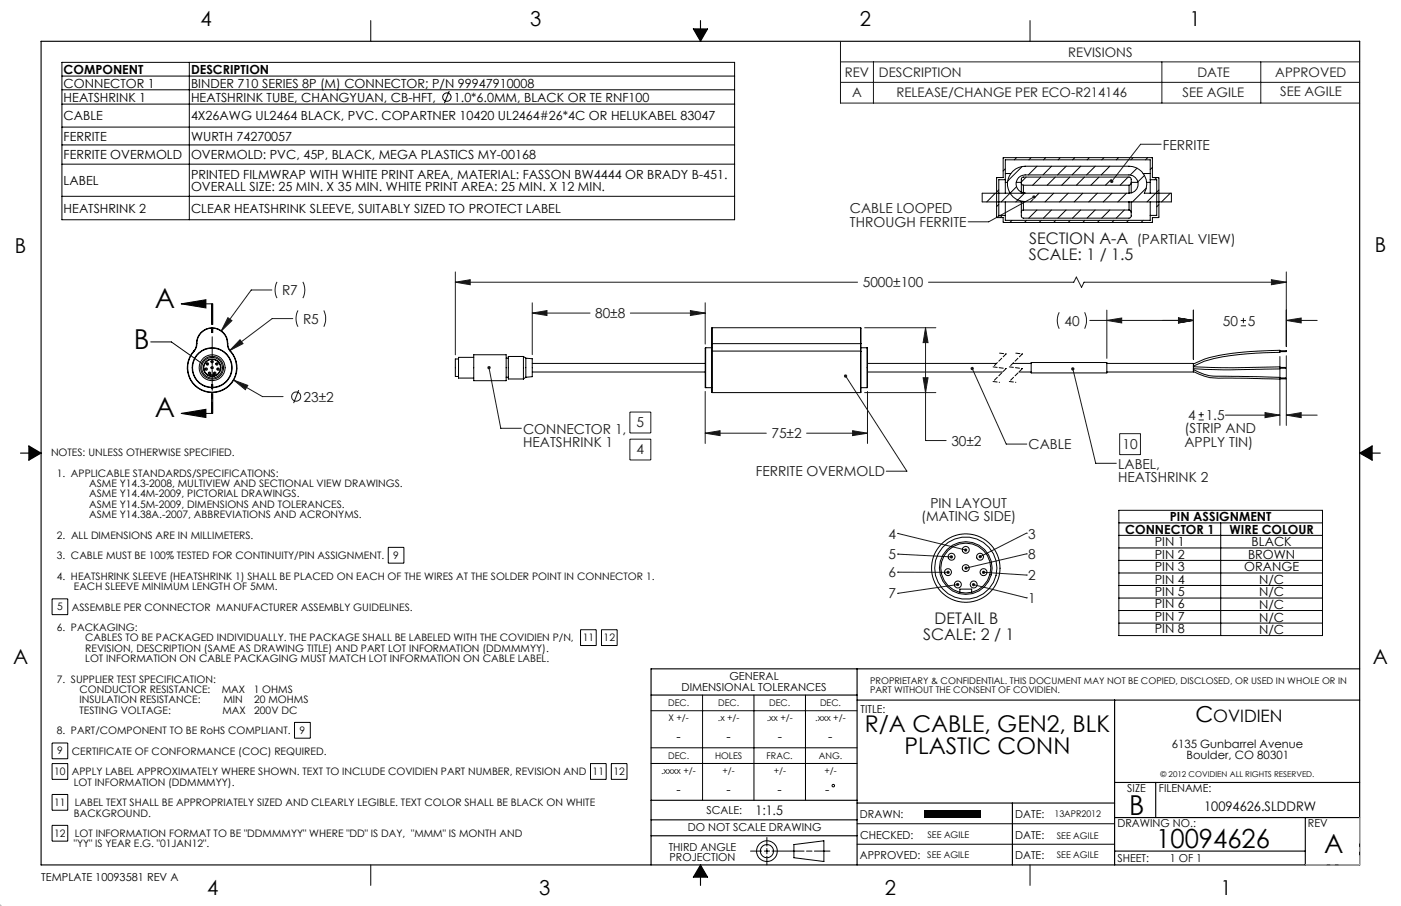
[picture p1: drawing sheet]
<svg xmlns="http://www.w3.org/2000/svg" width="432mm" height="279mm" viewBox="0 0 432 279" stroke-linecap="round" stroke-linejoin="round" font-family="sans-serif">
<g fill="none" stroke="#000" stroke-width=".31">
<path d="M19.1 19.2h207.3v48.6h-207.3zM58.3 19.2v48.6M114.3 6.3v6.4M213.7 8.9h4.4l-2.2 3.8zM317.5 6.3v6.4M19.1 23.5h207.3M19.1 27.7h207.3M19.1 32.1h207.3M19.1 39.2h207.3M138.5 28.1l-1.5 3.7M19.1 44.7h207.3M19.1 50.6h207.3"/>
<path d="M19.1 60.5h207.3M55.8 93.7h9.6M55.8 93.7l7.7-1.3v2.6zM46.5 105.4h6.3l9.4 6.6M8.9 137.5l3.8 2.2-3.8 2.2zM55.8 127.5h9.6M55.8 127.5l7.7-1.3v2.6zM419.1 139.7l3.8-2.2v4.4zM344.8 157.4h62.8v38.6h-62.8zM119.7 168.8h4.8v4.9h-4.8zM344.8 161.3h62.8M344.8 165.1h62.8"/>
<path d="M344.8 169h62.8M344.8 172.8h62.8M344.8 176.7h62.8M376.2 161.3v34.7M16.1 184.7h4.8v4.8h-4.8zM178.9 194.2h4.9v4.9h-4.9zM185.4 194.2h4.8v4.9h-4.8zM344.8 180.5h62.8M344.8 184.4h62.8M344.8 188.3h62.8M344.8 192.2h62.8M200.7 219.2h63.5"/>
<path d="M216.5 214.4v32.4M232.4 214.4v32.4M248.2 214.4v32.4M16.1 235.5h4.8v4.8h-4.8zM16.1 229.1h4.8v4.9h-4.8zM90.8 222.8h4.8v4.8h-4.8zM182 235.5h4.8v4.8h-4.8zM188.4 235.5h4.8v4.8h-4.8zM200.7 230.6h63.5M200.7 235.4h63.5M16.1 245h4.8v4.9h-4.8zM16.1 254.5h4.8v4.9h-4.8z"/>
<path d="M236.4 258.3v2.6M264.2 254h79.3M114.3 266.7v6.3M215.9 266.7l2.2 3.8h-4.4zM231.3 262.5h3.5M235.5 262.5h1.7M236.4 261.7v1.6M236.4 264.1v2.6M237.9 262.5h9.9M244.7 260.5l9.2-1.2v6.4l-9.2-1.2zM248.6 262.5h1.7M251 262.5h4.8"/>
<path d="M264.2 260.3h79.3M317.5 266.7v6.3"/>
<circle cx="137.7" cy="30" r="1.29"/>
<circle cx="65.4" cy="113.4" r="3.5"/>
<circle cx="256.8" cy="242.3" r=".38"/>
<circle cx="236.4" cy="262.5" r="2.02"/>
<circle cx="236.4" cy="262.5" r="3.2"/>
</g>
<path d="M-.1 279.4h.6M0 279.4h.1M0 278.9v.5M.4 279l-.4 .4" fill="none" stroke="#c0c0c0" stroke-width=".31"/>
<g fill="none" stroke="#000" stroke-width=".35">
<path d="M12.7 12.7h406.4v254h-406.4zM215.9 6.3v6.4M6.3 139.7h6.4M419.1 139.7h6.3M200.7 214.3h63.5M264.2 215.9h154.9M264.2 206.3v60.4M343.5 215.9v50.8M419.1 206.3h-218.4v60.4M200.7 252.8h63.5M200.7 257.7h63.5M200.7 246.8h63.5"/>
<path d="M264.2 247.7h79.3M312 247.7v19M343.5 252.1h75.6M343.5 241.3h75.6M356.2 241.3v10.8M402.3 252.1v14.6M215.9 266.7v6.4M343.5 262.5h58.8"/>
</g>
<g fill="none" stroke="#191924" stroke-width=".31">
<path d="M259 12.7v19.1h160.1M259 19.1h160.1M269.2 19.1v12.7M358.1 19.1v12.7M388.6 19.1v12.7M259 25.4h160.1M357.9 44.5h-6.4l-8.8 11.5M318.7 60.8l-14 7.6h-6.3M70.2 98l1.3 .9-3.3 3.2zM83.8 89.4h-6.4l-9.2 12.7M85.4 86.9l-.6 2.4 .2 1.7 .4 .9M90.2 98.2h-6.3l-13.1 9.9"/>
<path d="M91.8 95.7l-.6 2.4 .2 1.7 .4 1M93.3 86.9l.6 2.4-.2 1.7-.4 .9M99.8 95.7l.6 2-.1 1.4-.5 1.7M140.3 87l4.6-.7v1.5zM140.3 83.9v25.5M140.3 87h124M164 96.6l4.6-.8v1.5zM164 93.4v16M164 96.6h17.9M194.3 96.6h23M212.8 95.8l4.5 .8-4.5 .7zM217.3 93.4v12.7"/>
<path d="M286.2 87h44.7l.8-1.6 1.6 3.2 .8-1.6h62.3M326.5 96.3l-.6 2.4 .2 1.7 .4 1M334.3 96.3l.6 2-.1 1.4-.5 1.7M335.9 98.8h31.9M341.1 98.8l4.6-.7v1.5zM341.1 95.6v14.9M363.2 98.1l4.6 .7-4.6 .8zM367.8 95.6v15.2M382.4 98.8h1.6M383.2 98v1.7M391.9 86.3l4.5 .7-4.5 .8zM396.4 98.8l4.6-.7v1.5z"/>
<path d="M396.4 83.9v23M396.4 98.8h9.6M72 117.2l4.4 1.6-.8 1.4zM72 117.2l8.9 5.1h6.3M74 104.8l.9 1.2-4.1 2.1zM150.7 113.4l3.6 18.7h6.4M260.6 116l18.9 29.3h-6.3M266.5 101.1h21.9M284.5 116.5h1.5l-.7 4.6zM285.3 101.1l.7 4.6h-1.5zM285.3 101.1v34.8h6.3M299.6 113.7l10.5 23.3h6.4"/>
<path d="M330.7 113.8l7 29.1h6.4M382.4 100.5h1.6M394.5 109.9v21.3M396.4 109.7v21.5M92.1 120.3l-1.6 4M194.1 127.1h6.5v6.4h-6.5zM194.1 135.4h6.5v6.5h-6.5zM217.3 133.6l4.6-.8v1.5zM217.3 120.7v16.1M217.3 133.6h18.9M248.6 133.6h18.8M262.8 132.8l4.6 .8-4.6 .7z"/>
<path d="M266.5 121.1h21.9M267.4 120.7v16.1M345.1 133.7h6.4v6.5h-6.4zM369.4 129.5h1.6M369.4 127.9h1.6M370.2 127.1v1.6M377.7 128h16.8M389.9 127.2l4.6 .8-4.6 .8zM396.4 128l4.6-.8v1.6zM396.4 128h9.6M276.7 164.5h.1M276.7 170.9h.1"/>
<path d="M276.7 176.5h.1M276.7 164.5l20.9 5.1M276.7 170.9l16.5 .8M276.7 176.5h15.5M303.2 176.5l13.1 .8M316.3 177.3h.1M316.3 164.4h.1M316.3 170.8h.1M316.3 164.4l-14.2 7.3M316.3 170.8l-18.6 4.4M276.7 183h.1M295.1 180.3l-18.4 2.7"/>
<path d="M300 180.3l16.3 4.1M316.3 184.4h.1"/>
<circle cx="91.3" cy="122.3" r="1.42"/>
</g>
<path d="M419.1 252.1v14.6" fill="none" stroke="#c0c0c0" stroke-width=".31" stroke-dasharray="15.2 1.3 1.3 1.3" stroke-dashoffset="7.3"/>
<path d="M402.3 266.7h16.8" fill="none" stroke="#c0c0c0" stroke-width=".31" stroke-dasharray="15.2 1.3 1.3 1.3" stroke-dashoffset="8.8"/>
<path d="M213.7 8.9l2.2 3.8v-3.8zM215.9 8.9v3.8l2.2-3.8zM419.1 139.7h3.8v-2.2zM419.1 139.7l3.8 2.2v-2.2zM215.9 266.7v3.8h2.2zM215.9 266.7l-2.2 3.8h2.2zM8.9 139.7v2.2l3.8-2.2zM8.9 137.5v2.2h3.8z" fill-rule="evenodd" fill="#000"/>
<path d="M65.2 93.7v10M65.4 93.7v33.8M65.6 93.7v10M65.2 127.5v-10M65.6 127.5v-10" fill="none" stroke="#000" stroke-width=".31" stroke-dasharray="6.3 1.3 1.3 1.3"/>
<path d="M306.1 113.1l4 .6M306.1 117.7l2 .2M308.1 108.9l2 .2M310.1 109.1l-4 4M310.1 113.7l-4 4M311.1 113.1l4 .6M311.1 117.7l2 .2M313.1 108.9l2 .2M315.1 109.1l-4 4M315.1 113.7l-4 4" fill="none" stroke="#000" stroke-width=".31" stroke-dasharray="1.3 .6"/>
<path d="M55.8 93.7l7.7-1.3v2.6zM55.8 127.5l7.7-1.3v2.6z" fill="#000"/>
<g fill="#191924">
<path d="M260.3 115.5a.51 .51 0 0 0 .1 .9 .51 .51 0 0 0 .7-.4 .51 .51 0 0 0-.7-.5l.2 .5zM299.2 113.4a.51 .51 0 0 0 .3 .7 .51 .51 0 0 0 .6-.5 .51 .51 0 0 0-.7-.4l.2 .5-.2-.5zM150.4 113a.51 .51 0 0 0 0 .8 .51 .51 0 0 0 .8-.3 .51 .51 0 0 0-.6-.6l.1 .5-.1-.5zM330.3 113.4a.51 .51 0 0 0 .1 .8 .51 .51 0 0 0 .7-.4 .51 .51 0 0 0-.6-.5l.2 .5-.2-.5zM342.3 55.5l-.1 .7 .1 .1 .4-.3-.4 .3a.51 .51 0 0 0 .7 0 .51 .51 0 0 0 0-.7 .51 .51 0 0 0-.7-.1zM318.4 60.3a.52 .52 0 0 0-.2 .7 .52 .52 0 0 0 .7 .2 .52 .52 0 0 0 .2-.7l-.4 .2 .4-.2-.3-.2zM297.3 169.3a.5 .5 0 0 0 .1 .8 .5 .5 0 0 0 .7-.3l-.5-.2 .5 .2-.3-.6zM292.8 171.4a.51 .51 0 0 0 .2 .8 .51 .51 0 0 0 .7-.4l-.5-.1 .5 .1-.2-.5zM292 176a.51 .51 0 0 0 0 .9 .51 .51 0 0 0 .7-.4h-.5l.5-.1-.3-.4zM294.7 180a.51 .51 0 0 0 .3 .7 .51 .51 0 0 0 .7-.5l-.6 .1 .6-.1-.4-.4zM299.6 180l-.1 .2 .5 .1-.5-.1a.5 .5 0 0 0 .5 .6 .5 .5 0 0 0 .5-.7 .5 .5 0 0 0-.9-.1zM302.8 176.2l-.2 .3h.6h-.6a.52 .52 0 0 0 .7 .5 .52 .52 0 0 0 .3-.8 .52 .52 0 0 0-.8 0zM301.8 171.2l-.1 .7 .4-.2-.4 .2a.51 .51 0 0 0 .7 .2 .51 .51 0 0 0 .2-.7 .51 .51 0 0 0-.8-.2zM297.5 174.8l-.2 .5 .4-.1-.4 .1a.49 .49 0 0 0 .6 .3 .49 .49 0 0 0 .3-.6 .49 .49 0 0 0-.7-.2z"/>
<path d="M164 96.6l4.6-.8v1.5zM212.8 95.8l4.5 .8-4.5 .7zM391.9 86.3l4.5 .7-4.5 .8zM140.3 87l4.6-.7v1.5zM217.3 133.6l4.6-.8v1.5zM262.8 132.8l4.6 .8-4.6 .7zM285.3 101.1l.7 4.6h-1.5zM284.5 116.5h1.5l-.7 4.6zM363.2 98.1l4.6 .7-4.6 .8zM396.4 98.8l4.6-.7v1.5zM389.9 127.2l4.6 .8-4.6 .8zM396.4 128l4.6-.8v1.6zM341.1 98.8l4.6-.7v1.5zM363.2 98.1l4.6 .7-4.6 .8zM72 117.2l3.6 3 .8-1.4zM74 104.8l-3.2 3.3 4.1-2.1zM70.2 98l-2 4.1 3.3-3.2z"/>
</g>
<g fill="none" stroke="#000" stroke-width=".31">
<path d="M306.8 59.6l-2.7 2.7M307.8 58.6l-.6 .6M309.2 48.6h45.9l.1 6.2 2 .1v12.1l-2 .1-.1 1.5h-45.8l-.1-1.5-2-.1v-12.1l2-.1zM309.8 52.1l-.6 .6M309.8 55.4v4.2M309.8 55.4v-6.1h44.7v6.1M309.8 55.4h-2v11h2M309.8 53.5h1.7M309.8 56.2h.7M313.2 56.2h1.6M313.3 57.6l-4.7 4.7M313.3 48.6l-.7 .7"/>
<path d="M314.8 56.4v-1.4l.5-.4h32.8l.5 .4v1.4M314.8 56.4l.2 .5 .4 .2M314.8 56.4v3.2M315.1 51.3l-4.5 4.5M315.4 57.1v2.5M315.4 57.1h32.6M315.8 59.6l-2.7 2.7M315.9 59.5a2.77 2.77 0 0 1-2.7-2.8 2.77 2.77 0 0 1 2.7-2.8h32a2.82 2.82 0 0 1 2.9 2.9 2.82 2.82 0 0 1-2.9 2.8M316.3 54.6l-1.5 1.5M317.8 48.6l-.7 .7M319.6 51.3l-2.7 2.6M320.2 59.6l-1.4 1.4"/>
<path d="M320.8 54.6l-2.5 2.5M322.3 48.6l-.7 .7M324.1 51.3l-2.6 2.6M324.8 59.6l-2.7 2.7M325.3 54.6l-2.5 2.5M326.8 48.6l-.7 .7M328.6 51.3l-2.7 2.6M329.2 59.6l-2.6 2.7M329.7 54.6l-2.5 2.5M331.3 48.6l-.7 .7M333.1 51.3l-2.7 2.6M333.7 59.6l-2.6 2.7"/>
<path d="M334.3 54.6l-2.5 2.5M335.7 48.6l-.6 .7M337.6 51.3l-2.7 2.6M338.2 59.6l-2.6 2.7M338.7 54.6l-2.5 2.5M340.3 48.6l-.7 .7M342.1 51.3l-2.7 2.6M342.5 55.3l-1.8 1.8M342.7 59.6l-2.7 2.7M344.7 48.6l-.6 .7M347.2 59.6l-2.7 2.7M347.7 54.6l-2.5 2.5"/>
<path d="M347.9 59.6h-45.2v2.7h58.3v-2.7h-8.3a5.5 5.5 0 0 0-4.8-8.3h-32a5.5 5.5 0 0 0-5.4 5.4 5.5 5.5 0 0 0 5.4 5.5M348 57.1v2.5M348.6 56.4l-.2 .5-.4 .2M348.6 56.4v3.1M348.6 56.2h2.1M349.2 48.6l-.7 .7M350.4 51.9l-2.1 2.1M352.3 53.5h2.2M352.7 54.1l-2 2M353.3 58l-4.3 4.3M353.4 56.2h1.1M353.7 48.6l-.6 .7"/>
<path d="M354.5 55.4v4.2M354.5 55.4h2v11h-2M355.2 51.6l-.7 .7M356.2 59.6l-2.7 2.7M356.5 54.8l-.7 .6M357.2 58.6l-.7 .7M360.7 59.6l-2.7 2.7M307.8 63l-.6 .7M308.8 66.6l-.5 .5M309.8 62.3v4.1M309.8 66.4v1.5h44.7v-1.5M311.9 67.9l-.6 .7"/>
<path d="M314.8 65.4v1.5l.6 .4h32.6l.6-.4v-1.5M314.8 62.3v3.1M315.4 64.8l-.4 .1-.2 .5M315.4 62.3v2.5M315.4 64.8h32.6M316.4 67.9l-.7 .7M318.4 61.5l-.8 .8M319.6 64.8l-2.5 2.5M320.9 67.9l-.7 .7M324.1 64.8l-2.5 2.5M325.4 67.9l-.7 .7M328.6 64.8l-2.5 2.5"/>
<path d="M329.9 67.9l-.7 .7M333.1 64.8l-2.5 2.5M334.4 67.9l-.7 .7M337.5 64.8l-2.5 2.5M338.9 67.9l-.7 .7M342.1 64.8l-2.6 2.5M343.4 67.9l-.7 .7M346.5 64.8l-2.5 2.5M347.8 67.9l-.6 .7M348 64.8l.4 .1 .2 .5M348 62.3v2.5M348.6 62.3v3.1"/>
<path d="M352.4 67.9l-.7 .7M354.5 62.3v4.1M357.2 63.1l-.7 .7M59.7 108.3a7.7 7.7 0 0 0 .4 10.6 7.7 7.7 0 0 0 10.6 0 7.7 7.7 0 0 0 .4-10.6M59.7 108.3l.1 .1M59.8 108.4a7.5 7.5 0 0 0 .4 10.4 7.5 7.5 0 0 0 10.4 0 7.5 7.5 0 0 0 .4-10.4M60.5 106h.2M60.5 106a4.8 4.8 0 0 1 4.9-4.9 4.8 4.8 0 0 1 4.8 4.9M60.5 106l-.3 1.5-.5 .8M60.7 106a3.5 3.5 0 0 1-.9 2.4M60.7 106a4.7 4.7 0 0 1 4.7-4.8 4.7 4.7 0 0 1 4.7 4.8M63.5 113.8h.1"/>
<path d="M63.9 112.2h.1M64.6 115.1h.1M64.8 115.9v-.3h1.2v.3M65.4 113.4h.1M65.4 111.5h.1M66.2 115.1h.1M66.8 112.2h.1M67.2 113.8h.1M70.1 106a3.5 3.5 0 0 0 .9 2.4M70.1 106h.1M70.2 106a3.2 3.2 0 0 0 .9 2.3M71.1 108.3l-.1 .1"/>
<path d="M141.3 110.7h-1v5.4h1M146 109.4h10v8h-10zM146 110.2h-4.7v6.4h4.7M156 116.3h.7M156 110.5h.7M161.3 109.9v7M161.3 109.9h-4.6v7h4.6M161.3 109.9l.8 .6M162.1 110.5v5.8M162.1 110.5l1.9 .1v5.6l-1.9 .1M162.1 116.3l-.8 .6M164 112.1h53.3"/>
<path d="M164 114.7h53.3M217.5 107.2v12.4M217.5 119.6h1.9M217.5 107.2h1.9M219.4 108.4l.1 12.7M219.4 106h.1M219.4 106v2.4M219.5 101.1l-.1 4.9M219.5 108.3l-.1 .1M219.5 106v2.3M219.5 108.3v12.8M219.5 101.1v4.9"/>
<path d="M219.5 101.1h45.7M219.5 108.3h45.7M219.5 106h45.7M265.2 101.1l.2 4.9M265.2 108.3l.2 .1M265.2 106v2.3M265.2 106h.2M265.2 108.3v12.8M265.2 101.1v4.9M265.4 108.4l-.2 12.7M265.4 106v2.4M265.4 119.6h1.8"/>
<path d="M265.4 107.2h1.8M267.2 107.2v12.4M267.4 112.1h39.8M267.4 114.7h41.6M312.2 112.1h5.6M314 114.7h3.8M317.8 111.8h23.3v3.2h-23.3zM341.1 112.1h26.7v2.6h-26.7M367.8 112.3a44.6 44.6 0 0 1 17.5-3.9l9.2-.4v.7l-6.4 .2a76 76 0 0 0-16.9 2.5l-3.4 1.5M367.8 113.1a279.4 279.4 0 0 0 26.7 0v.7l-7.9 .1a186.4 186.4 0 0 1-18.8-.2M367.8 114a15.6 15.6 0 0 0 10 2l16.7 .4v.5l-14.9-.3a28.1 28.1 0 0 1-8.3-.6l-3.5-1.4M394.5 108.2h1.9v.2h-1.9"/>
<path d="M394.5 113.3h1.7l.1 .2-1.8 .1M394.5 116.6h1.8l.1 .2h-1.9M219.5 121.1h45.7M303.1 176.4v.1zM295.2 180.2l.1 .1zM295.8 182.7v-1h3.7v1"/>
<circle cx="63.6" cy="113.8" r=".37"/>
<circle cx="63.9" cy="112.2" r=".36"/>
<circle cx="64.6" cy="115.1" r=".36"/>
<circle cx="65.4" cy="113.4" r="2.7"/>
<circle cx="65.4" cy="113.4" r="2.56"/>
<circle cx="65.4" cy="113.4" r=".37"/>
<circle cx="65.4" cy="113.4" r="6"/>
<circle cx="65.4" cy="111.5" r=".37"/>
<circle cx="65.4" cy="113.4" r="6.2"/>
<circle cx="65.4" cy="113.4" r="3.2"/>
<circle cx="65.4" cy="113.4" r="4"/>
<circle cx="66.2" cy="115.1" r=".37"/>
<circle cx="66.9" cy="112.2" r=".36"/>
<circle cx="67.2" cy="113.8" r=".36"/>
<circle cx="292.2" cy="176.4" r="1.07"/>
<circle cx="292.2" cy="176.5" r=".08"/>
<circle cx="293.3" cy="171.7" r="1.07"/>
<circle cx="293.3" cy="171.7" r=".08"/>
<circle cx="297.6" cy="175.2" r="7.7"/>
<circle cx="297.7" cy="175.2" r="8.1"/>
<circle cx="297.7" cy="169.6" r="1.08"/>
<circle cx="297.7" cy="175.2" r="1.08"/>
<circle cx="297.7" cy="175.2" r="10.6"/>
<circle cx="297.7" cy="175.2" r="9.6"/>
<circle cx="297.7" cy="175.2" r=".08"/>
<circle cx="297.7" cy="169.6" r=".08"/>
<circle cx="302" cy="171.7" r=".08"/>
<circle cx="302" cy="171.7" r="1.07"/>
<circle cx="303.1" cy="176.4" r="1.07"/>
<circle cx="295.2" cy="180.3" r="1.08"/>
<circle cx="300.1" cy="180.3" r=".08"/>
<circle cx="300.1" cy="180.2" r="1.07"/>
</g>
<path d="M284.8 249.9h17.3v2.3h-17.3z" fill="#000"/>
<g font-size="8.5">
<text x="47.7" y="94.9">A</text>
<text x="41.2" y="107.8">B</text>
<text x="47.7" y="128.7">A</text>
<text x="348" y="251.4">B</text>
</g>
<g font-size="8.1">
<text x="356.4" y="261.6">10094626</text>
<text x="408.1" y="263.1">A</text>
</g>
<g font-size="7.1">
<text x="266.6" y="225.7">R/A CABLE, GEN2, BLK</text>
<text x="278.8" y="232.6">PLASTIC CONN</text>
</g>
<text font-size="6.8" x="368.4" y="222.8">C</text>
<g font-size="6.3">
<text x="61.8" y="8">4</text>
<text x="163.4" y="8">3</text>
<text x="265" y="8">2</text>
<text x="366.7" y="8">1</text>
<text x="4.6" y="77.9">B</text>
<text x="423.7" y="77.9">B</text>
<text x="4" y="204.9">A</text>
<text x="423.1" y="204.8">A</text>
<text x="63.9" y="276.1">4</text>
<text x="166.2" y="276.1">3</text>
<text x="272.7" y="276.1">2</text>
<text x="376.3" y="276.1">1</text>
</g>
<text font-size="5.3" x="373.9" y="222.8">OVIDIEN</text>
<g font-size="4.9" fill="#191924">
<text x="317.2" y="75.2">SECTION A-A</text>
<text x="317.1" y="80.2">SCALE: 1 / 1.5</text>
<text x="284.5" y="197.4">SCALE: 2 / 1</text>
<text x="288.1" y="192.5">DETAIL B</text>
</g>
<g font-size="4.2" fill="#191924">
<text x="358.4" y="46.1">FERRITE</text>
<text x="261.9" y="65.7">CABLE LOOPED</text>
<text x="261.9" y="69.9">THROUGH FERRITE</text>
<text x="350.4" y="75.2">(PARTIAL VIEW)</text>
<text x="265.9" y="88.6">5000±100</text>
<text x="87" y="91">R7</text>
<text x="93.4" y="99.8">R5</text>
<text x="183.4" y="98.1">80±8</text>
<text x="328.1" y="100.4">40</text>
<text x="376.9" y="100.4">50</text>
<text x="384.6" y="100.4">5</text>
<text x="93.6" y="123.9">23±2</text>
<text x="196.2" y="131.8">5</text>
<text x="366.2" y="129.5">4</text>
<text x="371.6" y="129.5">1.5</text>
<text x="161.2" y="133.7">CONNECTOR 1,</text>
<text x="161.2" y="137.9">HEATSHRINK 1</text>
<text x="237.8" y="135.1">75±2</text>
<text x="293.2" y="137.4">30±2</text>
<text x="365.1" y="133.6">(STRIP AND</text>
<text x="365.1" y="137.8">APPLY TIN)</text>
<text x="196.2" y="140.1">4</text>
<text x="317" y="138.6">CABLE</text>
<text x="346" y="138.5">10</text>
<text x="232.9" y="146.9">FERRITE OVERMOLD</text>
<text x="344.6" y="144.5">LABEL,</text>
<text x="344.6" y="148.7">HEATSHRINK 2</text>
<text x="283.9" y="160.7">(MATING SIDE)</text>
<text x="286.8" y="156.6">PIN LAYOUT</text>
<text x="273.9" y="166.1">4</text>
<text x="316.9" y="166.1">3</text>
<text x="273.9" y="172.4">5</text>
<text x="316.9" y="172.4">8</text>
<text x="273.9" y="178">6</text>
<text x="316.9" y="179">2</text>
<text x="273.9" y="184.6">7</text>
<text x="316.9" y="186">1</text>
</g>
<g font-size="4.1" fill="#191924">
<text x="329.2" y="17.5">REVISIONS</text>
<text x="260.4" y="23.8">REV</text>
<text x="270.9" y="23.7">DESCRIPTION</text>
<text x="369.1" y="23.7">DATE</text>
<text x="393.1" y="23.7">APPROVED</text>
<text x="262.6" y="29.8">A</text>
<text x="276.3" y="29.8">RELEASE/CHANGE PER ECO-R214146</text>
<text x="364.5" y="29.8">SEE AGILE</text>
<text x="394.5" y="29.8">SEE AGILE</text>
</g>
<g font-size="4.1">
<text x="208.5" y="228.4">-</text>
<text x="223.9" y="228.5">-</text>
<text x="239.7" y="228.5">-</text>
<text x="255.3" y="228.4">-</text>
<text x="208.5" y="245">-</text>
<text x="223.9" y="244.9">-</text>
<text x="239.6" y="244.9">-</text>
<text x="254.3" y="245">-</text>
<text x="232.9" y="251.3">1:1.5</text>
<text x="371.1" y="250.1">10094626.SLDDRW</text>
</g>
<g font-size="3.9">
<text x="19.6" y="22.8">COMPONENT</text>
<text x="58.9" y="22.8">DESCRIPTION</text>
<text x="19.6" y="27">CONNECTOR 1</text>
<text x="58.9" y="27">BINDER 710 SERIES 8P (M) CONNECTOR; P/N 99947910008</text>
<text x="19.6" y="31.4">HEATSHRINK 1</text>
<text x="58.9" y="31.4">HEATSHRINK TUBE, CHANGYUAN, CB-HFT,</text>
<text x="139.9" y="31.4">1.0*6.0MM, BLACK OR TE RNF100</text>
<text x="19.6" y="37.1">CABLE</text>
<text x="58.9" y="37.1">4X26AWG UL2464 BLACK, PVC. COPARTNER 10420 UL2464#26*4C OR HELUKABEL 83047</text>
<text x="19.6" y="43.4">FERRITE</text>
<text x="58.9" y="43.4">WURTH 74270057</text>
<text x="19.6" y="49.1">FERRITE OVERMOLD</text>
<text x="58.9" y="49.1">OVERMOLD: PVC, 45P, BLACK, MEGA PLASTICS MY-00168</text>
<text x="19.6" y="57">LABEL</text>
<text x="58.9" y="55.1">PRINTED FILMWRAP WITH WHITE PRINT AREA, MATERIAL: FASSON BW4444 OR BRADY B-451.</text>
<text x="58.9" y="59">OVERALL SIZE: 25 MIN. X 35 MIN. WHITE PRINT AREA: 25 MIN. X 12 MIN.</text>
<text x="19.6" y="65.6">HEATSHRINK 2</text>
<text x="58.9" y="65.6">CLEAR HEATSHRINK SLEEVE, SUITABLY SIZED TO PROTECT LABEL</text>
<text x="360.6" y="160.8">PIN ASSIGNMENT</text>
<text x="346.8" y="164.6">CONNECTOR 1</text>
<text x="379" y="164.6">WIRE COLOUR</text>
<text x="355.9" y="168.5">PIN 1</text>
<text x="355.9" y="172.4">PIN 2</text>
<text x="384.7" y="172.4">BROWN</text>
<text x="385.8" y="168.5">BLACK</text>
<text x="355.9" y="176.2">PIN 3</text>
<text x="383.5" y="176.2">ORANGE</text>
<text x="355.9" y="180.1">PIN 4</text>
<text x="355.9" y="183.9">PIN 5</text>
<text x="388.1" y="180.1">N/C</text>
<text x="388.1" y="183.9">N/C</text>
<text x="355.9" y="187.5">PIN 6</text>
<text x="355.9" y="191.4">PIN 7</text>
<text x="388.1" y="187.8">N/C</text>
<text x="388.1" y="191.7">N/C</text>
<text x="355.9" y="195.2">PIN 8</text>
<text x="388.1" y="195.5">N/C</text>
</g>
<g font-size="3.5">
<text x="361.1" y="230.5">6135 Gunbarrel Avenue</text>
<text x="365.7" y="234.1">Boulder, CO 80301</text>
</g>
<g font-size="3.4">
<text x="224.8" y="209.6">GENERAL</text>
<text x="210.1" y="213.1">DIMENSIONAL TOLERANCES</text>
<text x="265.2" y="219.7">TITLE:</text>
<text x="347.4" y="244.3">SIZE</text>
<text x="357.2" y="244.3">FILENAME:</text>
<text x="217.7" y="251.2">SCALE:</text>
<text x="212" y="256.3">DO NOT SCALE DRAWING</text>
<text x="265" y="252.4">DRAWN:</text>
<text x="312.9" y="252.4">DATE:</text>
<text x="344.4" y="254.9">DRAWING NO.:</text>
<text x="403.1" y="254.9">REV</text>
<text x="206.1" y="262.4">THIRD ANGLE</text>
<text x="265.1" y="258.7">CHECKED:</text>
<text x="312.9" y="258.7">DATE:</text>
<text x="206.4" y="265.6">PROJECTION</text>
<text x="265" y="264.9">APPROVED:</text>
<text x="312.9" y="264.8">DATE:</text>
<text x="344.4" y="265.9">SHEET:</text>
<text x="360.6" y="265.9">1 OF 1</text>
<text x="12.7" y="271.7">TEMPLATE 10093581 REV A</text>
</g>
<g font-size="3.2">
<text x="15.7" y="140.7">NOTES: UNLESS OTHERWISE SPECIFIED.</text>
<text x="17.5" y="147">1. APPLICABLE STANDARDS/SPECIFICATIONS:</text>
<text x="27.5" y="153.4">ASME Y14.4M-2009, PICTORIAL DRAWINGS.</text>
<text x="27.5" y="150.2">ASME Y14.3-2008, MULTIVIEW AND SECTIONAL VIEW DRAWINGS.</text>
<text x="27.5" y="159.7">ASME Y14.38A.-2007, ABBREVIATIONS AND ACRONYMS.</text>
<text x="27.5" y="156.6">ASME Y14.5M-2009, DIMENSIONS AND TOLERANCES.</text>
<text x="17.5" y="166.1">2. ALL DIMENSIONS ARE IN MILLIMETERS.</text>
<text x="17.5" y="172.4">3. CABLE MUST BE 100% TESTED FOR CONTINUITY/PIN ASSIGNMENT.</text>
<text x="121.2" y="172.4">9</text>
<text x="17.5" y="178.8">4. HEATSHRINK SLEEVE (HEATSHRINK 1) SHALL BE PLACED ON EACH OF THE WIRES AT THE SOLDER POINT IN CONNECTOR 1.</text>
<text x="22.8" y="182">EACH SLEEVE MINIMUM LENGTH OF 5MM.</text>
<text x="17.6" y="188.2">5</text>
<text x="22.2" y="188.3">ASSEMBLE PER CONNECTOR MANUFACTURER ASSEMBLY GUIDELINES.</text>
<text x="17.5" y="194.7">6. PACKAGING:</text>
<text x="26.3" y="197.8">CABLES TO BE PACKAGED INDIVIDUALLY. THE PACKAGE SHALL BE LABELED WITH THE COVIDIEN P/N,</text>
<text x="179.6" y="197.8">11</text>
<text x="186" y="197.8">12</text>
<text x="26.3" y="201">REVISION, DESCRIPTION (SAME AS DRAWING TITLE) AND PART LOT INFORMATION (DDMMMYY).</text>
<text x="26.3" y="204.2">LOT INFORMATION ON CABLE PACKAGING MUST MATCH LOT INFORMATION ON CABLE LABEL.</text>
<text x="17.5" y="210.5">7. SUPPLIER TEST SPECIFICATION:</text>
<text x="24.5" y="213.7">CONDUCTOR RESISTANCE:</text>
<text x="68.4" y="213.7">MAX</text>
<text x="78.2" y="213.7">1 OHMS</text>
<text x="24.5" y="220.1">TESTING VOLTAGE:</text>
<text x="24.5" y="216.9">INSULATION RESISTANCE:</text>
<text x="68.5" y="220.1">MAX</text>
<text x="68.9" y="216.9">MIN</text>
<text x="78.4" y="220.1">200V DC</text>
<text x="78.4" y="216.9">20 MOHMS</text>
<text x="17.5" y="226.4">8. PART/COMPONENT TO BE RoHS COMPLIANT.</text>
<text x="92.3" y="226.3">9</text>
<text x="17.6" y="232.7">9</text>
<text x="22.2" y="232.8">CERTIFICATE OF CONFORMANCE (COC) REQUIRED.</text>
<text x="16.7" y="239">10</text>
<text x="22.2" y="239.1">APPLY LABEL APPROXIMATELY WHERE SHOWN. TEXT TO INCLUDE COVIDIEN PART NUMBER, REVISION AND</text>
<text x="182.7" y="239">11</text>
<text x="189.1" y="239">12</text>
<text x="22.8" y="242.3">LOT INFORMATION (DDMMMYY).</text>
<text x="16.7" y="248.6">11</text>
<text x="22.8" y="251.8">BACKGROUND.</text>
<text x="23" y="248.6">LABEL TEXT SHALL BE APPROPRIATELY SIZED AND CLEARLY LEGIBLE. TEXT COLOR SHALL BE BLACK ON WHITE</text>
<text x="16.7" y="258.1">12</text>
<text x="22.8" y="261.3">&quot;YY&quot; IS YEAR E.G. &quot;01JAN12&quot;.</text>
<text x="23" y="258.2">LOT INFORMATION FORMAT TO BE &quot;DDMMMYY&quot; WHERE &quot;DD&quot; IS DAY, &quot;MMM&quot; IS MONTH AND</text>
</g>
<g font-size="2.8">
<text x="268.2" y="210.9">PROPRIETARY &amp; CONFIDENTIAL. THIS DOCUMENT MAY NOT BE COPIED, DISCLOSED, OR USED IN WHOLE OR IN</text>
<text x="268.2" y="213.7">PART WITHOUT THE CONSENT OF COVIDIEN.</text>
<text x="205.9" y="217.8">DEC.</text>
<text x="221.3" y="217.8">DEC.</text>
<text x="237.1" y="217.8">DEC.</text>
<text x="252.7" y="217.8">DEC.</text>
<text x="206" y="222.4">X +/-</text>
<text x="221.3" y="222.4">.x +/-</text>
<text x="236.3" y="222.4">.xx +/-</text>
<text x="251.3" y="222.4">.xxx +/-</text>
<text x="205.9" y="234">DEC.</text>
<text x="220.4" y="233.9">HOLES</text>
<text x="236.3" y="233.9">FRAC.</text>
<text x="252.4" y="233.9">ANG.</text>
<text x="203.8" y="238.7">.xxxx +/-</text>
<text x="222.7" y="238.7">+/-</text>
<text x="238.5" y="238.7">+/-</text>
<text x="254.1" y="238.7">+/-</text>
<text x="325" y="252.1">13APR2012</text>
<text x="285.9" y="258.3">SEE AGILE</text>
<text x="325.7" y="258.6">SEE AGILE</text>
<text x="285.8" y="264.7">SEE AGILE</text>
<text x="325.7" y="264.5">SEE AGILE</text>
</g>
<text font-size="2.5" x="357.7" y="239.6">© 2012 COVIDIEN ALL RIGHTS RESERVED.</text>
</svg>
